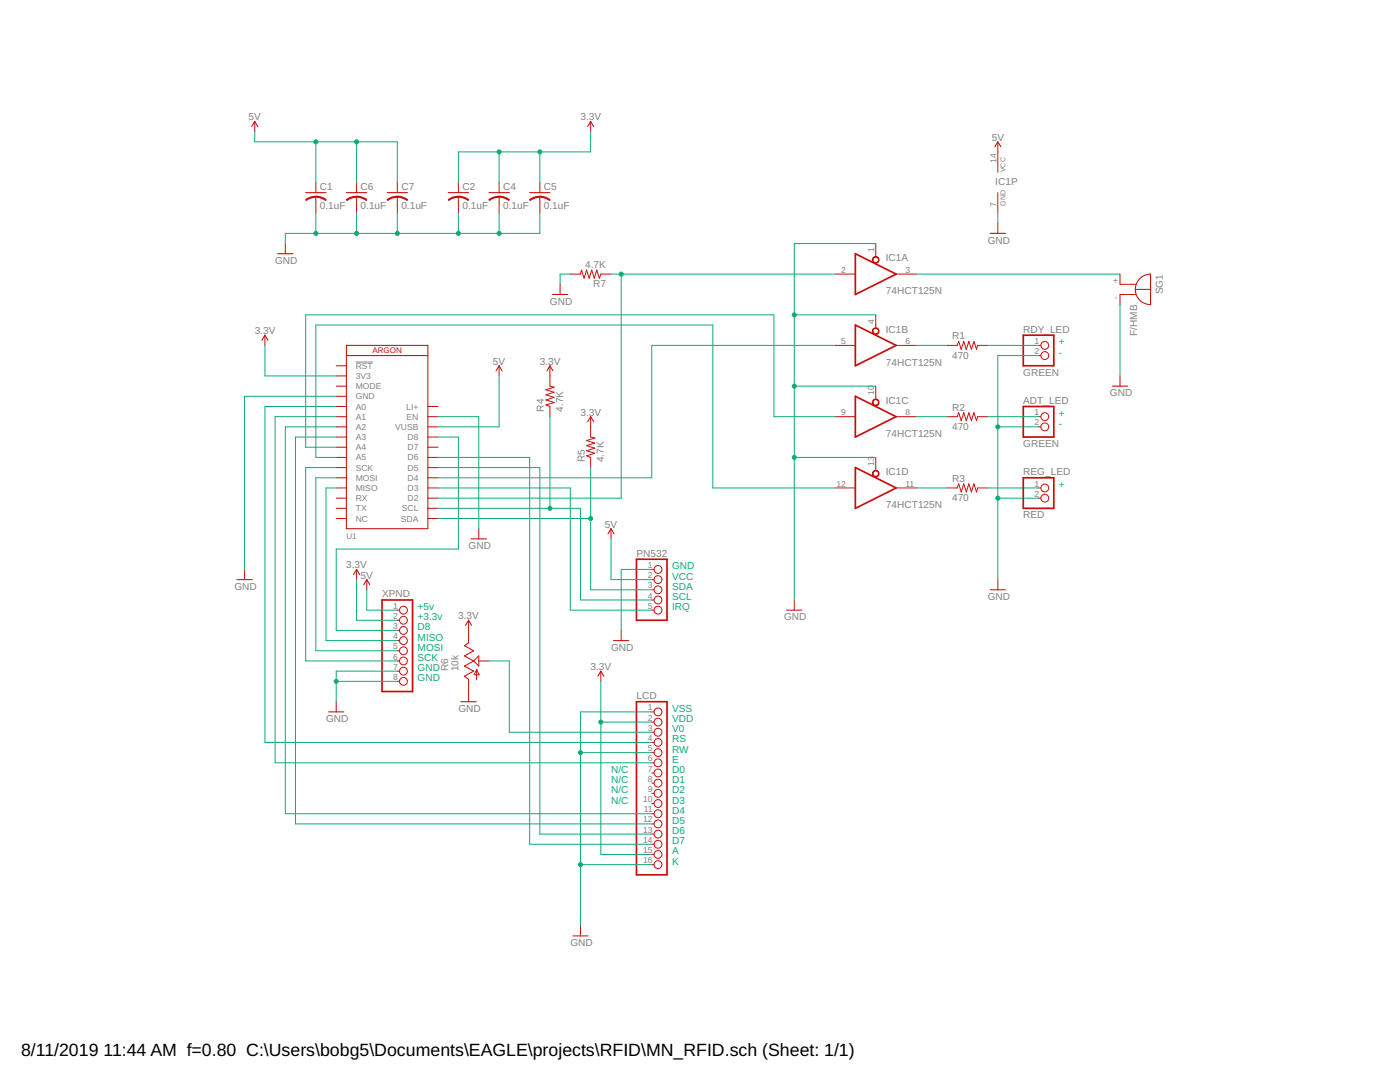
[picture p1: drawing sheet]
<svg xmlns="http://www.w3.org/2000/svg" width="279mm" height="216mm" viewBox="0 0 279 216" stroke-linecap="round" stroke-linejoin="round" font-family="sans-serif">
<path d="M71 72.2h3.4" fill="none" stroke="#808080" stroke-width=".2"/>
<g fill="none" stroke="#c90d0c" stroke-width=".2">
<path d="M50.8 24.2v2.1M63 36.4v2M63 39.3v3.2M71.2 36.4v2M71.2 39.3v3.2M79.3 36.4v2M79.3 39.3v3.2M91.5 36.4v2M91.5 39.3v3.2M99.6 36.4v2M99.6 39.3v3.2M107.7 36.4v2"/>
<path d="M107.7 39.3v3.2M117.9 24.2v2.1M199.1 28.3v6.1M199.1 38.4v4.1M56.9 48.6v2M111.8 56.7v2.1M113.8 54.7h2l.3-.8 .5 1.6 .5-1.6 .5 1.6 .5-1.6 .5 1.6 .5-1.6 .5 1.6 .3-.8h2M166.6 54.7h4.1M174.8 48.6v2.6M178.8 54.7h4.1M199.1 44.5v2.1M223.5 54.7v2h3.2"/>
<path d="M226.6 57.7h3M226.7 58.8h-3.2v2M52.9 66.9v2M67.1 73h2M67.1 75h2M67.1 77h2M67.1 79.1h2M99.6 73v2M109.7 73v4l.9 .3-1.7 .5 1.7 .5-1.7 .5 1.7 .5-1.7 .5 1.7 .5-1.7 .5 .8 .3v2M166.6 68.9h4.1M174.8 62.8v2.7M174.8 77v2.7"/>
<path d="M178.8 68.9h4.1M189 68.9h2l.3-.8 .5 1.6 .5-1.6 .5 1.6 .6-1.6 .5 1.6 .5-1.6 .5 1.6 .2-.8h2M207.3 68.9h.4M207.3 71h.4M223.5 75v2M67.1 81.1h2M67.1 83.1h2M67.1 85.2h2M67.1 87.2h2M67.1 89.2h2M67.1 91.3h2M67.1 93.3h2"/>
<path d="M67.1 95.3h2M67.1 97.4h2M67.1 99.4h2M85.4 81.1h2M85.4 83.1h2M85.4 85.2h2M85.4 87.2h2M85.4 89.2h2M85.4 91.3h2M85.4 93.3h2M85.4 95.3h2M85.4 97.4h2"/>
<path d="M85.4 99.4h2M117.9 83.1v4.1l.8 .2-1.6 .5 1.6 .5-1.6 .5 1.6 .5-1.6 .5 1.6 .5-1.6 .6 .8 .3v2M166.6 83.1h4.1M166.6 97.4h4.1M174.8 91.3v2.6M178.8 83.1h4.1M178.8 97.4h4.1M189 83.1h2l.3-.8 .5 1.6 .5-1.6 .5 1.6 .6-1.6 .5 1.6 .5-1.6 .5 1.6 .2-.8h2M189 97.4h2l.3-.9 .5 1.7 .5-1.7 .5 1.7 .6-1.7 .5 1.7 .5-1.7 .5 1.7 .2-.8h2M207.3 83.1h.4M207.3 85.2h.4M207.3 97.4h.4"/>
<path d="M207.3 99.4h.4M48.8 113.6v2.1M67.1 101.4h2M67.1 103.5h2M71.2 113.6v2.1M73.2 115.7v2M85.4 101.4h2M85.4 103.5h2M95.5 105.5v2M121.9 105.5v2M130.1 113.6h.4M130.1 115.7h.4"/>
<path d="M130.1 117.7h.4M130.1 119.7h.4M158.5 119.7v2.1M199.1 115.7v2M79.3 121.8h.4M79.3 131.9h.4M79.3 123.8h.4M79.3 125.8h.4M79.3 127.8h.4M79.3 129.9h.4M79.3 133.9h.4M79.3 136h.4"/>
<path d="M93.5 123.8v4.4M93.5 135.6v4.4M95.1 133.6v2.1M95.1 133.6l.5 1h-1zM95.5 130.9v2l-1-1zM95.5 131.9h2.1M119.9 133.9v2.1M124 125.8v2M130.1 121.8h.4M67.1 140v2M130.1 142h.4M130.1 144.1h.4"/>
<path d="M130.1 146.1h.4M130.1 148.1h.4M130.1 150.2h.4M130.1 152.2h.4M130.1 154.2h.4M130.1 156.3h.4M130.1 158.3h.4M130.1 160.3h.4M130.1 162.4h.4M130.1 164.4h.4M130.1 166.4h.4M130.1 168.5h.4"/>
<path d="M130.1 170.5h.4M130.1 172.5h.4M115.8 184.7v2.1"/>
<circle cx="208.5" cy="68.9" r=".78"/>
<circle cx="208.5" cy="71" r=".78"/>
<circle cx="208.5" cy="97.4" r=".78"/>
<circle cx="208.5" cy="83.1" r=".78"/>
<circle cx="208.5" cy="85.2" r=".78"/>
<circle cx="208.5" cy="99.4" r=".78"/>
<circle cx="131.3" cy="117.7" r=".78"/>
<circle cx="131.3" cy="113.6" r=".78"/>
<circle cx="131.3" cy="115.7" r=".78"/>
<circle cx="131.3" cy="119.7" r=".78"/>
<circle cx="80.5" cy="123.8" r=".78"/>
<circle cx="80.5" cy="125.8" r=".78"/>
<circle cx="80.5" cy="136" r=".78"/>
<circle cx="80.5" cy="129.9" r=".78"/>
<circle cx="80.5" cy="131.9" r=".78"/>
<circle cx="80.5" cy="133.9" r=".78"/>
<circle cx="80.5" cy="121.8" r=".78"/>
<circle cx="80.5" cy="127.8" r=".78"/>
<circle cx="131.3" cy="121.8" r=".78"/>
<circle cx="131.3" cy="146.1" r=".78"/>
<circle cx="131.3" cy="148.1" r=".78"/>
<circle cx="131.3" cy="158.3" r=".78"/>
<circle cx="131.3" cy="152.2" r=".78"/>
<circle cx="131.3" cy="150.2" r=".78"/>
<circle cx="131.3" cy="154.2" r=".78"/>
<circle cx="131.3" cy="156.3" r=".78"/>
<circle cx="131.3" cy="144.1" r=".78"/>
<circle cx="131.3" cy="142" r=".78"/>
<circle cx="131.3" cy="162.4" r=".78"/>
<circle cx="131.3" cy="164.4" r=".78"/>
<circle cx="131.3" cy="172.5" r=".78"/>
<circle cx="131.3" cy="160.3" r=".78"/>
<circle cx="131.3" cy="170.5" r=".78"/>
<circle cx="131.3" cy="168.5" r=".78"/>
<circle cx="131.3" cy="166.4" r=".78"/>
</g>
<g fill="none" stroke="#c90d0c" stroke-width=".21">
<path d="M50.2 25.3l.6-1.1 .7 1.1M61 38.4h4.1M69.1 38.4h4.1M77.3 38.4h4M89.5 38.4h4M97.6 38.4h4M105.7 38.4h4M117.3 25.3l.6-1.1 .6 1.1M198.5 29.3l.6-1 .6 1M55.4 50.6h3.1M110.3 58.8h3M197.6 46.6h3.1"/>
<path d="M227.5 55.6l.3-.3a3.1 3.1 0 0 1 1.8-.6v6.1a3.1 3.1 0 0 1-2.8-1.9 3.1 3.1 0 0 1 .7-3.3zM52.3 67.9l.6-1 .6 1M69.1 68.9h16.3v36.6h-16.3zM69.1 71h16.3M99 74l.6-1 .6 1M109.2 74l.5-1 .7 1M222 77h3M117.3 84.2l.6-1.1 .6 1.1M47.3 115.7h3M70.5 114.6l.7-1 .6 1M72.6 116.7l.6-1 .6 1M94 107.5h3.1"/>
<path d="M121.3 106.5l.6-1 .7 1M197.6 117.7h3.1M92.9 124.8l.6-1 .6 1M93.5 128.2l-.8 .6 1.8 1.1-1.8 1 1.8 1-1.8 1 1.8 1-1.8 1 .8 .7M119.3 134.9l.6-1 .6 1M122.4 127.8h3.1M157 121.8h3M65.6 142h3M92 140h3M114.3 186.8h3.1"/>
</g>
<path d="M170.7 50.6l8.1 4.1-8.1 4.1zM170.7 64.9l8.1 4-8.1 4.1zM170.7 79.1l8.1 4-8.1 4.1zM204.2 66.9h6.1v6.1h-6.1zM170.7 93.3l8.1 4.1-8.1 4zM204.2 81.1h6.1v6.1h-6.1zM204.2 95.3h6.1v6.1h-6.1zM76.2 119.7h6.1v18.3h-6.1zM127 111.6h6.1v12.2h-6.1zM127 140h6.1v34.6h-6.1z" fill="none" stroke="#c90d0c" stroke-width=".34"/>
<g fill="#c90d0c" stroke="#c90d0c" stroke-width=".2">
<path d="M174.2 51.4a.68 .68 0 0 1 1.1 0 .68 .68 0 0 1-.3 1.1 .68 .68 0 0 1-.9-.6h.1a.55 .55 0 0 1 .8-.5 .55 .55 0 0 1 .1 .9 .55 .55 0 0 1-.9-.3v-.1h-.1z" fill-rule="evenodd"/>
<path d="M174.2 65.6a.68 .68 0 0 1 1.1 .1 .68 .68 0 0 1-.3 1 .68 .68 0 0 1-.9-.6h.1a.55 .55 0 0 1 .8-.5 .55 .55 0 0 1 .1 .9 .55 .55 0 0 1-.9-.2v-.2h-.1z" fill-rule="evenodd"/>
<path d="M174.2 79.9a.68 .68 0 0 1 1.1 0 .68 .68 0 0 1-.3 1 .68 .68 0 0 1-.9-.6h.1a.55 .55 0 0 1 .8-.5 .55 .55 0 0 1 .1 .9 .55 .55 0 0 1-.9-.2l-.1-.2z" fill-rule="evenodd"/>
<path d="M174.2 94.1a.68 .68 0 0 1 1.1 0 .68 .68 0 0 1-.3 1.1 .68 .68 0 0 1-.9-.7h.1a.55 .55 0 0 1 .8-.4 .55 .55 0 0 1 .1 .9 .55 .55 0 0 1-.9-.3v-.2h-.1z" fill-rule="evenodd"/>
<path d="M63 39.1l1.1 .2 1 .6-.1 .1-1.1-.5-.9-.2z" fill-rule="evenodd"/>
<path d="M61 39.9l1-.6 1-.1v.2l-1.2 .2-.7 .4z" fill-rule="evenodd"/>
<path d="M91.5 39.1l1.1 .2 .9 .6-.1 .1-1.1-.5-.8-.2z" fill-rule="evenodd"/>
<path d="M89.5 39.9l.9-.6 1.1-.1v.2l-.8 .1-1.1 .5z" fill-rule="evenodd"/>
<path d="M99.6 39.1l1.1 .2 1 .6-.2 .1-1.1-.5-.8-.2z" fill-rule="evenodd"/>
<path d="M97.6 39.9l.9-.6 1.1-.1v.2l-.8 .1-1.1 .5z" fill-rule="evenodd"/>
<path d="M107.7 39.1l1.1 .2 1 .6-.1 .1-1.2-.5-.8-.2z" fill-rule="evenodd"/>
<path d="M105.7 39.9l1-.6 1-.1v.2l-.8 .1-1.1 .5z" fill-rule="evenodd"/>
<path d="M71.2 39.1l1 .2 1 .6-.1 .1-1.1-.5-.8-.2z" fill-rule="evenodd"/>
<path d="M69.1 39.9l1-.6 1.1-.1v.2l-1.2 .2-.7 .4z" fill-rule="evenodd"/>
<path d="M79.3 39.1l1.1 .2 .9 .6-.1 .1-1.1-.5-.8-.2z" fill-rule="evenodd"/>
<path d="M77.3 39.9l.9-.6 1.1-.1v.2l-.8 .1-1.1 .5z" fill-rule="evenodd"/>
</g>
<g fill="none" stroke="#0dab76" stroke-width=".2">
<path d="M50.8 26.3v2h28.5v8.1M63 28.3v8.1M71.2 28.3v8.1M99.6 30.3v6.1M107.7 30.3v6.1M117.9 26.3v4h-26.4v6.1M63 42.5v4.1M71.2 42.5v4.1M79.3 42.5v4.1M91.5 42.5v4.1M99.6 42.5v4.1M107.7 42.5v4.1h-50.8v2"/>
<path d="M113.8 54.7h-2v2M121.9 54.7h44.7M124 54.7v44.7h-36.6M174.8 48.6h-16.3v71.1M182.9 54.7h40.6M199.1 42.5v2M52.9 68.9v6.1h14.2M67.1 79.1h-18.3v34.5M99.6 75v10.2h-12.2M158.5 62.8h16.3M158.5 77h16.3M166.6 68.9h-36.5v26.4h-42.7"/>
<path d="M182.9 68.9h6.1M197.1 68.9h10.2M207.3 71h-8.2v44.7M223.5 60.8v14.2M67.1 91.3h-4.1v-26.4h79.3v32.5h24.3M67.1 83.1h-12.2v69.1h75.2M67.1 85.2h-10.2v77.2h73.2M67.1 95.3h-4.1v34.6h16.3M67.1 81.1h-14.2v67h77.2M67.1 97.4h-2v30.4h14.2M67.1 87.2h-8.1v77.2h71.1M67.1 93.3h-6.1v38.6h18.3"/>
<path d="M87.4 91.3h18.3v77.2h24.4M87.4 83.1h8.1v22.4M87.4 87.2h4.1v22.4h-24.4v16.2h12.2M87.4 93.3h20.3v73.1h22.4M87.4 97.4h26.4v24.4h16.3M109.7 83.1v18.3M117.9 93.3v24.4h12.2M158.5 91.3h16.3M166.6 83.1h-12.1v-20.3h-93.5v26.4h6.1M182.9 83.1h6.1M182.9 97.4h6.1M197.1 83.1h10.2"/>
<path d="M197.1 97.4h10.2M199.1 85.2h8.2M199.1 99.4h8.2M71.2 115.7v8.1h8.1M73.2 117.7v4.1h6.1M87.4 101.4h28.4v18.3h14.3M87.4 103.5h30.5M121.9 107.5v8.2h8.2M130.1 113.6h-6.1v12.2M67.1 136h12.2M79.3 133.9h-12.2v6.1M97.6 131.9h4v14.2h28.5"/>
<path d="M119.9 136v34.5h10.2M115.8 150.2h14.3M119.9 144.1h10.2M130.1 142h-14.3v42.7M115.8 172.5h14.3"/>
</g>
<g fill="#0dab76" stroke="#0dab76" stroke-width=".2">
<circle cx="158.5" cy="62.8" r=".4"/>
<circle cx="158.5" cy="77" r=".4"/>
<circle cx="158.5" cy="91.3" r=".4"/>
<circle cx="199.1" cy="85.2" r=".4"/>
<circle cx="199.1" cy="99.4" r=".4"/>
<circle cx="115.8" cy="150.2" r=".4"/>
<circle cx="115.8" cy="172.5" r=".4"/>
<circle cx="63" cy="46.6" r=".4"/>
<circle cx="71.2" cy="46.6" r=".4"/>
<circle cx="79.3" cy="46.6" r=".4"/>
<circle cx="91.5" cy="46.6" r=".4"/>
<circle cx="99.6" cy="46.6" r=".4"/>
<circle cx="67.1" cy="136" r=".4"/>
<circle cx="63" cy="28.3" r=".4"/>
<circle cx="71.2" cy="28.3" r=".4"/>
<circle cx="119.9" cy="144.1" r=".4"/>
<circle cx="99.6" cy="30.3" r=".4"/>
<circle cx="107.7" cy="30.3" r=".4"/>
<circle cx="117.9" cy="103.5" r=".4"/>
<circle cx="109.7" cy="101.4" r=".4"/>
<circle cx="124" cy="54.7" r=".4"/>
</g>
<g font-size="3.5">
<text x="4.2" y="210.7">8/11/2019</text>
<text x="20.6" y="210.7">11:44 AM f=0.80 C:\Users\bobg5\Documents\EAGLE\projects\RFID\MN_RFID.sch (Sheet: 1/1)</text>
</g>
<g font-size="2" fill="#808080">
<text x="49.6" y="24">5V</text>
<text x="115.8" y="24">3.3V</text>
<text x="197.9" y="28.1">5V</text>
<text x="63.8" y="41.8">0.1uF</text>
<text x="63.8" y="37.9">C1</text>
<text x="72" y="41.8">0.1uF</text>
<text x="72" y="37.9">C6</text>
<text x="80.1" y="41.8">0.1uF</text>
<text x="80.1" y="37.9">C7</text>
<text x="92.3" y="41.8">0.1uF</text>
<text x="92.3" y="37.9">C2</text>
<text x="100.4" y="41.8">0.1uF</text>
<text x="100.4" y="37.9">C4</text>
<text x="108.5" y="41.8">0.1uF</text>
<text x="108.5" y="37.9">C5</text>
<text x="198.6" y="36.9">IC1P</text>
<text x="54.9" y="52.7">GND</text>
<text x="116.8" y="53.5">4.7K</text>
<text x="176.8" y="52.2">IC1A</text>
<text x="197.1" y="48.6">GND</text>
<text x="118.4" y="57.3">R7</text>
<text x="176.8" y="58.8">74HCT125N</text>
<text x="232.1" y="58.7" transform="rotate(-90 232.1 58.7)">SG1</text>
<text x="109.8" y="60.8">GND</text>
<text x="50.8" y="66.7">3.3V</text>
<text x="176.8" y="66.4">IC1B</text>
<text x="190" y="71.6">470</text>
<text x="190" y="67.7">R1</text>
<text x="204.2" y="66.4">RDY_LED</text>
<text x="227" y="67" transform="rotate(-90 227 67)">F/HMB</text>
<text x="98.4" y="72.8">5V</text>
<text x="107.7" y="72.8">3.3V</text>
<text x="176.8" y="73">74HCT125N</text>
<text x="204.2" y="75">GREEN</text>
<text x="108.6" y="82.1" transform="rotate(-90 108.6 82.1)">R4</text>
<text x="112.4" y="82.1" transform="rotate(-90 112.4 82.1)">4.7K</text>
<text x="115.8" y="82.9">3.3V</text>
<text x="176.8" y="80.6">IC1C</text>
<text x="190" y="81.9">R2</text>
<text x="204.2" y="80.6">ADT_LED</text>
<text x="221.5" y="79.1">GND</text>
<text x="176.8" y="87.2">74HCT125N</text>
<text x="190" y="85.8">470</text>
<text x="204.2" y="89.2">GREEN</text>
<text x="116.7" y="92.3" transform="rotate(-90 116.7 92.3)">R5</text>
<text x="120.5" y="92.3" transform="rotate(-90 120.5 92.3)">4.7K</text>
<text x="176.8" y="94.8">IC1D</text>
<text x="204.2" y="94.8">REG_LED</text>
<text x="176.8" y="101.4">74HCT125N</text>
<text x="190" y="100">470</text>
<text x="190" y="96.2">R3</text>
<text x="120.7" y="105.3">5V</text>
<text x="204.2" y="103.5">RED</text>
<text x="69.1" y="113.4">3.3V</text>
<text x="93.5" y="109.6">GND</text>
<text x="127" y="111.1">PN532</text>
<text x="46.8" y="117.7">GND</text>
<text x="72" y="115.4">5V</text>
<text x="76.2" y="119.2">XPND</text>
<text x="197.1" y="119.7">GND</text>
<text x="91.5" y="123.6">3.3V</text>
<text x="156.5" y="123.8">GND</text>
<text x="121.9" y="129.9">GND</text>
<text x="89.4" y="133.9" transform="rotate(-90 89.4 133.9)">R6</text>
<text x="91.5" y="133.9" transform="rotate(-90 91.5 133.9)">10k</text>
<text x="117.9" y="133.7">3.3V</text>
<text x="91.5" y="142.1">GND</text>
<text x="127" y="139.5">LCD</text>
<text x="65.1" y="144.1">GND</text>
<text x="113.8" y="188.8">GND</text>
</g>
<g font-size="2" fill="#0dab76">
<text x="211.3" y="68.9">+</text>
<text x="211.3" y="71">-</text>
<text x="211.3" y="83.1">+</text>
<text x="211.3" y="85.2">-</text>
<text x="211.3" y="97.4">+</text>
<text x="134.1" y="113.6">GND</text>
<text x="134.1" y="115.6">VCC</text>
<text x="134.1" y="117.7">SDA</text>
<text x="134.1" y="119.7">SCL</text>
<text x="83.4" y="121.7">+5v</text>
<text x="83.4" y="123.8">+3.3v</text>
<text x="83.4" y="125.8">D8</text>
<text x="134.1" y="121.7">IRQ</text>
<text x="83.4" y="127.8">MISO</text>
<text x="83.4" y="129.9">MOSI</text>
<text x="83.4" y="131.9">SCK</text>
<text x="83.4" y="133.9">GND</text>
<text x="83.4" y="136">GND</text>
<text x="134.1" y="142.1">VSS</text>
<text x="134.1" y="144.1">VDD</text>
<text x="134.1" y="146.1">V0</text>
<text x="134.1" y="148.2">RS</text>
<text x="121.9" y="154.2">N/C</text>
<text x="134.1" y="150.2">RW</text>
<text x="134.1" y="152.2">E</text>
<text x="134.1" y="154.2">D0</text>
<text x="121.9" y="156.3">N/C</text>
<text x="121.9" y="158.3">N/C</text>
<text x="121.9" y="160.3">N/C</text>
<text x="134.1" y="156.3">D1</text>
<text x="134.1" y="158.3">D2</text>
<text x="134.1" y="160.3">D3</text>
<text x="134.1" y="162.4">D4</text>
<text x="134.1" y="164.4">D5</text>
<text x="134.1" y="166.4">D6</text>
<text x="134.1" y="168.5">D7</text>
<text x="134.1" y="170.5">A</text>
<text x="134.1" y="172.5">K</text>
</g>
<g font-size="1.7" fill="#808080">
<text x="198.9" y="32.5" transform="rotate(-90 198.9 32.5)">14</text>
<text x="198.9" y="41.3" transform="rotate(-90 198.9 41.3)">7</text>
<text x="174.5" y="50.4" transform="rotate(-90 174.5 50.4)">1</text>
<text x="167.9" y="54.4">2</text>
<text x="180.7" y="54.4">3</text>
<text x="223.2" y="59.6" transform="rotate(-90 223.2 59.6)">-</text>
<text x="223.2" y="56.4" transform="rotate(-90 223.2 56.4)">+</text>
<text x="174.5" y="64.6" transform="rotate(-90 174.5 64.6)">4</text>
<text x="167.9" y="68.6">5</text>
<text x="180.7" y="68.6">6</text>
<text x="206.5" y="68.6">1</text>
<text x="206.5" y="70.7">2</text>
<text x="71" y="73.6">RST</text>
<text x="71" y="75.6">3V3</text>
<text x="71" y="77.7">MODE</text>
<text x="71" y="79.7">GND</text>
<text x="71" y="81.7">A0</text>
<text x="71" y="83.8">A1</text>
<text x="81.1" y="81.7">LI+</text>
<text x="81.1" y="83.8">EN</text>
<text x="167.9" y="82.9">9</text>
<text x="174.5" y="78.8" transform="rotate(-90 174.5 78.8)">10</text>
<text x="180.7" y="82.9">8</text>
<text x="206.5" y="82.9">1</text>
<text x="71" y="85.8">A2</text>
<text x="71" y="87.8">A3</text>
<text x="71" y="89.8">A4</text>
<text x="78.9" y="85.8">VUSB</text>
<text x="81.3" y="89.9">D7</text>
<text x="81.3" y="87.8">D8</text>
<text x="206.5" y="84.9">2</text>
<text x="71" y="91.9">A5</text>
<text x="71" y="93.9">SCK</text>
<text x="71" y="95.9">MOSI</text>
<text x="81.3" y="95.9">D4</text>
<text x="81.3" y="93.9">D5</text>
<text x="81.3" y="91.9">D6</text>
<text x="174.5" y="93" transform="rotate(-90 174.5 93)">13</text>
<text x="71" y="98">MISO</text>
<text x="71" y="100">RX</text>
<text x="81.3" y="100">D2</text>
<text x="81.3" y="98">D3</text>
<text x="166.9" y="97.1">12</text>
<text x="180.7" y="97.1">11</text>
<text x="206.5" y="97.1">1</text>
<text x="206.5" y="99.1">2</text>
<text x="71" y="102">TX</text>
<text x="71" y="104.1">NC</text>
<text x="80" y="104.1">SDA</text>
<text x="80.2" y="102">SCL</text>
<text x="129.3" y="113.3">1</text>
<text x="129.3" y="115.4">2</text>
<text x="129.3" y="117.4">3</text>
<text x="129.3" y="119.4">4</text>
<text x="78.5" y="121.5">1</text>
<text x="78.5" y="123.5">2</text>
<text x="78.5" y="125.5">3</text>
<text x="129.3" y="121.5">5</text>
<text x="78.5" y="127.6">4</text>
<text x="78.5" y="129.6">5</text>
<text x="78.5" y="131.6">6</text>
<text x="78.5" y="133.6">7</text>
<text x="78.5" y="135.7">8</text>
<text x="129.3" y="141.8">1</text>
<text x="129.3" y="143.8">2</text>
<text x="129.3" y="145.8">3</text>
<text x="129.3" y="147.9">4</text>
<text x="129.3" y="149.9">5</text>
<text x="129.3" y="151.9">6</text>
<text x="129.3" y="154">7</text>
<text x="129.3" y="156">8</text>
<text x="128.3" y="160.1">10</text>
<text x="129.3" y="158">9</text>
<text x="128.3" y="164.1">12</text>
<text x="128.3" y="166.1">13</text>
<text x="128.5" y="162.1">11</text>
<text x="128.3" y="168.2">14</text>
<text x="128.3" y="170.2">15</text>
<text x="128.3" y="172.2">16</text>
</g>
<text font-size="1.6" fill="#c90d0c" x="74.3" y="70.5">ARGON</text>
<text font-size="1.6" fill="#808080" x="69.1" y="107.6">U1</text>
<g font-size="1.4" fill="#808080">
<text x="200.7" y="34.4" transform="rotate(-90 200.7 34.4)">VCC</text>
<text x="200.7" y="41.1" transform="rotate(-90 200.7 41.1)">GND</text>
</g>
</svg>
